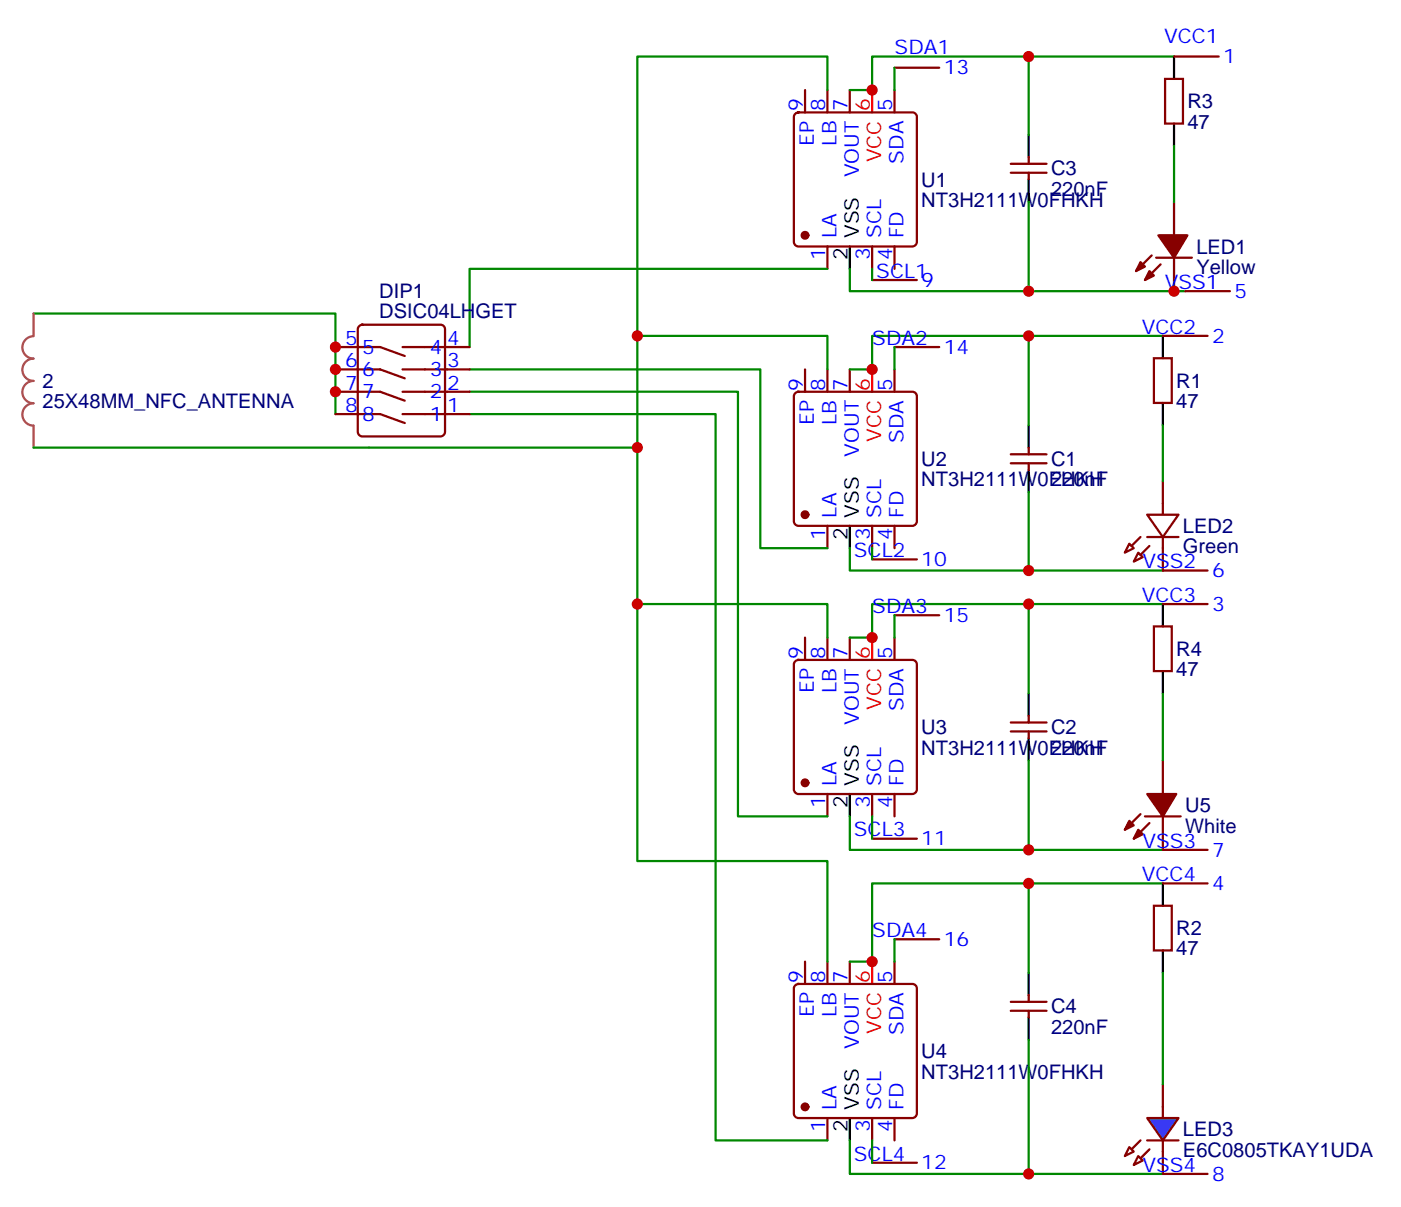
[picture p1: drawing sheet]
<svg xmlns="http://www.w3.org/2000/svg" width="221mm" height="191mm" viewBox="0 0 221 191" stroke-linecap="round" stroke-linejoin="round" font-family="sans-serif">
<g fill="none" stroke="#870000" stroke-width=".35">
<path d="M125.5 18l.4-.3h18a.71 .71 0 0 1 .7 .8v19.7a.76 .76 0 0 1-.7 .7h-18a.76 .76 0 0 1-.7-.7v-19.7zM127 14.2v3.5M130.5 14.2v3.5M134.1 14.2v3.5M141.1 14.2v3.5M130.5 38.9v3.5M137.6 38.9v3.5M141.1 38.9v3.5M159.5 27.3h5.6M159.5 25.9h5.6M162.3 24.8v1.1M162.3 27.3v1"/>
<path d="M185.2 31.9v5.2M127 58.3v3.5M130.5 58.3v3.5M134.1 58.3v3.5M141.1 58.3v3.5M181.7 40.3l-2.5 2.5M182.4 40.7h5.6M183.1 41.7l-2.5 2.5M185.2 40.7v5.3M125.5 62l.4-.2h18a.71 .71 0 0 1 .7 .7v19.8a.76 .76 0 0 1-.7 .7h-18a.76 .76 0 0 1-.7-.7v-19.8zM159.5 73.1h5.6M159.5 71.7h5.6"/>
<path d="M162.3 70.7v1M162.3 73.1v1.1M183.4 76v5.2M130.5 83v3.5M137.6 83v3.5M141.1 83v3.5M178.2 85.8l.7 .7-1.5 .7zM179.6 87.2l.7 .7-1.4 .8zM181 81.2h4.9l-2.5 3.6zM181 84.8h4.9M183.4 84.8v5.3M125.5 104.4l.4-.2h18a.71 .71 0 0 1 .7 .7v19.7a.76 .76 0 0 1-.7 .7h-18a.76 .76 0 0 1-.7-.7v-19.7z"/>
<path d="M127 100.6v3.6M130.5 100.6v3.6M134.1 100.6v3.6M141.1 100.6v3.6M159.5 115.5h5.6M159.5 114.1h5.6M162.3 113v1.1M162.3 115.5v1M130.5 125.3v3.6M137.6 125.3v3.6M141.1 125.3v3.6M179.9 128.5l-2.5 2.5"/>
<path d="M180.6 128.9h5.7M181.3 129.9l-2.4 2.5M183.4 120.1v5.2M183.4 128.9v5.3M125.5 155.5l.4-.2h18a.71 .71 0 0 1 .7 .7v19.8a.76 .76 0 0 1-.7 .7h-18a.76 .76 0 0 1-.7-.7v-19.8zM127 151.8v3.5M130.5 151.8v3.5M134.1 151.8v3.5M141.1 151.8v3.5M159.5 159.6h5.6M159.5 158.2h5.6M162.3 157.1v1.1"/>
<path d="M162.3 159.6v1M130.5 176.5v3.5M137.6 176.5v3.5M141.1 176.5v3.5M183.4 174.7v1.8M178.2 181.1l.7 .7-1.5 .7zM179.6 182.5l.7 .7-1.4 .7zM181 180h4.9M183.4 180v1.8"/>
</g>
<path d="M137.6 14.2v3.5M137.6 58.3v3.5M137.6 100.6v3.6M137.6 151.8v3.5" fill="none" stroke="#f00" stroke-width=".35"/>
<path d="M134.1 38.9v3.5M162.3 21.3v3.5M162.3 28.3v3.6M162.3 67.1v3.6M162.3 74.2v3.5M134.1 83v3.5M162.3 109.5v3.5M162.3 116.5v3.6M134.1 125.3v3.6M162.3 153.6v3.5M134.1 176.5v3.5M162.3 160.6v3.5" fill="none" stroke="#000" stroke-width=".35"/>
<g fill="#870000" stroke="#870000" stroke-width=".35">
<path d="M181.3 42.8l.7 .7-1.4 .7z"/>
<path d="M179.9 41.4l.7 .7-1.4 .7z"/>
<path d="M182.7 37.1h4.6l-2.1 3.6z"/>
<path d="M178.5 86.2l1.4-1.4z"/>
<path d="M181.3 86.2l-1.4 1.4z"/>
<path d="M181 125.3h4.6l-2.2 3.6z"/>
<path d="M178.2 129.6l.7 .7-1.5 .7z"/>
<path d="M179.6 131l.7 .7-1.4 .7z"/>
<path d="M181.3 181.4l-1.4 1.4z"/>
<path d="M178.5 181.4l1.4-1.4z"/>
<circle cx="127" cy="37.1" r=".53"/>
<circle cx="127" cy="81.2" r=".53"/>
<circle cx="127" cy="123.6" r=".53"/>
<circle cx="127" cy="174.7" r=".53"/>
</g>
<path d="M181 176.5h4.9l-2.5 3.5z" fill="#09f" stroke="#870000" stroke-width=".35"/>
<g fill="none" stroke="#870000" stroke-width=".35">
<path d="M141.1 10.7h7.1M183.8 12.5h2.8v7h-2.8zM185.2 8.9h7.1M52.9 54.8h7.1l3.9 1.4M52.9 58.3h7.1l3.9 1.4M56.7 51.5l.4-.2h12.4a.71 .71 0 0 1 .7 .7v16.2a.76 .76 0 0 1-.7 .7h-12.4a.76 .76 0 0 1-.7-.7v-16.2zM63.5 54.8h10.6M63.5 58.3h10.6M137.6 44.2h7M141.1 54.8h7.1M182 56.6h2.9v7h-2.9zM183.4 53h7.1"/>
<path d="M187 46h7M52.9 65.4h7.1l3.9 1.4M52.9 61.8h7.1l3.9 1.5M63.5 65.4h10.6M63.5 61.8h10.6M137.6 88.3h7M141.1 97.1h7.1M182 98.9h2.9v7h-2.9zM183.4 95.4h7.1M183.4 90.1h7.1M137.6 132.4h7M183.4 139.5h7.1"/>
<path d="M183.4 134.2h7.1M141.1 148.3h7.1M182 143h2.9v7h-2.9zM183.4 171.2v3.5M137.6 183.6h7M183.4 181.8v3.5h7.1"/>
</g>
<g fill="none" stroke="#008700" stroke-width=".35">
<path d="M130.5 14.2v-5.3h-30v44.1M134.1 14.2h3.5v-5.3h24.7v12.4M141.1 10.7v3.5M162.3 8.9h22.9M162.3 31.9v14.1h-28.2v-3.6M185.2 23v8.9M5.3 49.5h47.6v15.9M74.1 58.3h45.8v28.2h10.6M130.5 42.4h-56.4v12.4M130.5 58.3v-5.3h-30v17.7h-95.2M134.1 58.3h3.5v-5.3h24.7v14.1M137.6 42.4v1.8"/>
<path d="M141.1 54.8v3.5M162.3 46h24.7M162.3 53h21.1M74.1 61.8h42.3v67.1h14.1M74.1 65.4h38.8v114.6h17.6M100.5 70.7v24.7h30v5.2M162.3 77.7v12.4h-28.2v-3.6M183.4 67.1v8.9M100.5 95.4v40.5h30v15.9M137.6 86.5v1.8M141.1 97.1v3.5M162.3 90.1h21.1"/>
<path d="M162.3 95.4h21.1M134.1 100.6h3.5v-5.2h24.7v14.1M183.4 109.5v10.6M137.6 128.9v3.5M162.3 120.1v14.1h-28.2v-5.3M162.3 134.2h21.1M162.3 139.5h21.1M134.1 151.8h3.5v-12.3h24.7v14.1M141.1 148.3v3.5M183.4 153.6v17.6M162.3 164.1v21.2h-28.2v-5.3M137.6 180v3.6"/>
<path d="M162.3 185.3h21.1"/>
</g>
<path d="M185.2 8.9v3.6M185.2 19.5v3.5M183.4 53v3.6M183.4 63.6v3.5M183.4 95.4v3.5M183.4 105.9v3.6M183.4 139.5v3.5M183.4 150v3.6" fill="none" stroke="#000" stroke-width=".35"/>
<path d="M5.3 53.1a1.76 1.76 0 0 0-1.8 1.7 1.76 1.76 0 0 0 1.8 1.8 1.76 1.76 0 0 0-1.8 1.8 1.76 1.76 0 0 0 1.8 1.7 1.76 1.76 0 0 0-1.8 1.8 1.76 1.76 0 0 0 1.8 1.8 1.76 1.76 0 0 0-1.8 1.7 1.76 1.76 0 0 0 1.8 1.8v3.5M5.3 49.5v3.5" fill="none" stroke="#a64a4a" stroke-width=".35"/>
<g fill="#c00">
<circle cx="100.5" cy="70.7" r=".88"/>
<circle cx="100.5" cy="95.4" r=".88"/>
<circle cx="137.6" cy="58.3" r=".88"/>
<circle cx="137.6" cy="100.6" r=".88"/>
<circle cx="137.6" cy="14.2" r=".88"/>
<circle cx="137.6" cy="151.8" r=".88"/>
<circle cx="162.3" cy="8.9" r=".88"/>
<circle cx="162.3" cy="46" r=".88"/>
<circle cx="162.3" cy="53" r=".88"/>
<circle cx="162.3" cy="90.1" r=".88"/>
<circle cx="162.3" cy="134.2" r=".88"/>
<circle cx="162.3" cy="139.5" r=".88"/>
<circle cx="162.3" cy="185.3" r=".88"/>
<circle cx="162.3" cy="95.4" r=".88"/>
<circle cx="185.2" cy="46" r=".88"/>
<circle cx="100.5" cy="53" r=".88"/>
<circle cx="52.9" cy="54.8" r=".88"/>
<circle cx="52.9" cy="58.3" r=".88"/>
<circle cx="52.9" cy="61.8" r=".88"/>
</g>
<g font-size="3.2" fill="#00f">
<text x="141.1" y="8.6">SDA1</text>
<text x="148.9" y="11.7">13</text>
<text x="183.6" y="6.8">VCC1</text>
<text x="193" y="10">1</text>
<text x="126.6" y="17.6" transform="rotate(-90 126.6 17.6)">9</text>
<text x="130.2" y="17.6" transform="rotate(-90 130.2 17.6)">8</text>
<text x="133.7" y="17.6" transform="rotate(-90 133.7 17.6)">7</text>
<text x="140.8" y="17.6" transform="rotate(-90 140.8 17.6)">5</text>
<text x="128.4" y="23" transform="rotate(-90 128.4 23)">EP</text>
<text x="131.9" y="23" transform="rotate(-90 131.9 23)">LB</text>
<text x="135.5" y="28" transform="rotate(-90 135.5 28)">VOUT</text>
<text x="142.5" y="25.8" transform="rotate(-90 142.5 25.8)">SDA</text>
<text x="130.2" y="41.1" transform="rotate(-90 130.2 41.1)">1</text>
<text x="131.9" y="37.6" transform="rotate(-90 131.9 37.6)">LA</text>
<text x="137.2" y="41.1" transform="rotate(-90 137.2 41.1)">3</text>
<text x="139" y="37.6" transform="rotate(-90 139 37.6)">SCL</text>
<text x="140.8" y="41.1" transform="rotate(-90 140.8 41.1)">4</text>
<text x="142.5" y="37.6" transform="rotate(-90 142.5 37.6)">FD</text>
<text x="138.2" y="43.9">SCL1</text>
<text x="145.3" y="45.3">9</text>
<text x="183.7" y="45.6">VSS1</text>
<text x="194.7" y="47">5</text>
<text x="180.1" y="52.7">VCC2</text>
<text x="54.4" y="54.4">5</text>
<text x="54.4" y="58">6</text>
<text x="57.1" y="55.8">5</text>
<text x="57.1" y="59.4">6</text>
<text x="67.8" y="59.4">3</text>
<text x="67.8" y="55.8">4</text>
<text x="70.6" y="58">3</text>
<text x="70.6" y="54.4">4</text>
<text x="137.6" y="54.4">SDA2</text>
<text x="148.9" y="55.8">14</text>
<text x="191.2" y="54.1">2</text>
<text x="54.4" y="61.5">7</text>
<text x="54.4" y="65">8</text>
<text x="57.1" y="62.9">7</text>
<text x="67.8" y="62.9">2</text>
<text x="70.6" y="65">1</text>
<text x="70.6" y="61.5">2</text>
<text x="126.6" y="61.7" transform="rotate(-90 126.6 61.7)">9</text>
<text x="130.2" y="61.7" transform="rotate(-90 130.2 61.7)">8</text>
<text x="133.7" y="61.7" transform="rotate(-90 133.7 61.7)">7</text>
<text x="140.8" y="61.7" transform="rotate(-90 140.8 61.7)">5</text>
<text x="57.1" y="66.4">8</text>
<text x="67.8" y="66.4">1</text>
<text x="128.4" y="67.1" transform="rotate(-90 128.4 67.1)">EP</text>
<text x="131.9" y="67.1" transform="rotate(-90 131.9 67.1)">LB</text>
<text x="142.5" y="69.9" transform="rotate(-90 142.5 69.9)">SDA</text>
<text x="135.5" y="72.1" transform="rotate(-90 135.5 72.1)">VOUT</text>
<text x="131.9" y="81.7" transform="rotate(-90 131.9 81.7)">LA</text>
<text x="139" y="81.7" transform="rotate(-90 139 81.7)">SCL</text>
<text x="142.5" y="81.7" transform="rotate(-90 142.5 81.7)">FD</text>
<text x="130.2" y="85.2" transform="rotate(-90 130.2 85.2)">1</text>
<text x="134.7" y="87.9">SCL2</text>
<text x="137.2" y="85.2" transform="rotate(-90 137.2 85.2)">3</text>
<text x="140.8" y="85.2" transform="rotate(-90 140.8 85.2)">4</text>
<text x="145.3" y="89.4">10</text>
<text x="180.2" y="89.7">VSS2</text>
<text x="180.1" y="95">VCC3</text>
<text x="191.2" y="91.1">6</text>
<text x="137.6" y="96.8">SDA3</text>
<text x="148.9" y="98.2">15</text>
<text x="191.2" y="96.4">3</text>
<text x="126.6" y="104" transform="rotate(-90 126.6 104)">9</text>
<text x="130.2" y="104" transform="rotate(-90 130.2 104)">8</text>
<text x="133.7" y="104" transform="rotate(-90 133.7 104)">7</text>
<text x="140.8" y="104" transform="rotate(-90 140.8 104)">5</text>
<text x="128.4" y="109.4" transform="rotate(-90 128.4 109.4)">EP</text>
<text x="131.9" y="109.4" transform="rotate(-90 131.9 109.4)">LB</text>
<text x="142.5" y="112.3" transform="rotate(-90 142.5 112.3)">SDA</text>
<text x="135.5" y="114.4" transform="rotate(-90 135.5 114.4)">VOUT</text>
<text x="131.9" y="124" transform="rotate(-90 131.9 124)">LA</text>
<text x="139" y="124" transform="rotate(-90 139 124)">SCL</text>
<text x="142.5" y="124" transform="rotate(-90 142.5 124)">FD</text>
<text x="130.2" y="127.5" transform="rotate(-90 130.2 127.5)">1</text>
<text x="137.2" y="127.5" transform="rotate(-90 137.2 127.5)">3</text>
<text x="140.8" y="127.5" transform="rotate(-90 140.8 127.5)">4</text>
<text x="134.7" y="132">SCL3</text>
<text x="145.3" y="133.5">11</text>
<text x="180.2" y="133.8">VSS3</text>
<text x="191.2" y="135.2">7</text>
<text x="180.1" y="139.1">VCC4</text>
<text x="191.2" y="140.5">4</text>
<text x="137.6" y="147.9">SDA4</text>
<text x="148.9" y="149.3">16</text>
<text x="126.6" y="155.2" transform="rotate(-90 126.6 155.2)">9</text>
<text x="130.2" y="155.2" transform="rotate(-90 130.2 155.2)">8</text>
<text x="133.7" y="155.2" transform="rotate(-90 133.7 155.2)">7</text>
<text x="140.8" y="155.2" transform="rotate(-90 140.8 155.2)">5</text>
<text x="128.4" y="160.6" transform="rotate(-90 128.4 160.6)">EP</text>
<text x="131.9" y="160.6" transform="rotate(-90 131.9 160.6)">LB</text>
<text x="135.5" y="165.6" transform="rotate(-90 135.5 165.6)">VOUT</text>
<text x="142.5" y="163.4" transform="rotate(-90 142.5 163.4)">SDA</text>
<text x="130.2" y="178.7" transform="rotate(-90 130.2 178.7)">1</text>
<text x="131.9" y="175.2" transform="rotate(-90 131.9 175.2)">LA</text>
<text x="137.2" y="178.7" transform="rotate(-90 137.2 178.7)">3</text>
<text x="139" y="175.2" transform="rotate(-90 139 175.2)">SCL</text>
<text x="140.8" y="178.7" transform="rotate(-90 140.8 178.7)">4</text>
<text x="142.5" y="175.2" transform="rotate(-90 142.5 175.2)">FD</text>
<text x="134.7" y="183.2">SCL4</text>
<text x="145.3" y="184.6">12</text>
<text x="180.2" y="185">VSS4</text>
<text x="191.2" y="186.4">8</text>
</g>
<g font-size="3.2" fill="#f00">
<text x="137.2" y="17.6" transform="rotate(-90 137.2 17.6)">6</text>
<text x="139" y="25.7" transform="rotate(-90 139 25.7)">VCC</text>
<text x="137.2" y="61.7" transform="rotate(-90 137.2 61.7)">6</text>
<text x="139" y="69.7" transform="rotate(-90 139 69.7)">VCC</text>
<text x="137.2" y="104" transform="rotate(-90 137.2 104)">6</text>
<text x="139" y="112.1" transform="rotate(-90 139 112.1)">VCC</text>
<text x="137.2" y="155.2" transform="rotate(-90 137.2 155.2)">6</text>
<text x="139" y="163.2" transform="rotate(-90 139 163.2)">VCC</text>
</g>
<g font-size="3.2" fill="#000080">
<text x="187.3" y="17.1">R3</text>
<text x="187.3" y="20.3">47</text>
<text x="145.3" y="29.5">U1</text>
<text x="165.8" y="27.7">C3</text>
<text x="145.3" y="32.7">NT3H2111W0FHKH</text>
<text x="165.8" y="30.9">220nF</text>
<text x="188.7" y="40.1">LED1</text>
<text x="59.8" y="47">DIP1</text>
<text x="188.7" y="43.2">Yellow</text>
<text x="59.8" y="50.2">DSIC04LHGET</text>
<text x="6.7" y="64.4">25X48MM_NFC_ANTENNA</text>
<text x="6.7" y="61.2">2</text>
<text x="185.6" y="64.4">47</text>
<text x="185.6" y="61.2">R1</text>
<text x="145.3" y="76.8">NT3H2111W0FHKH</text>
<text x="145.3" y="73.6">U2</text>
<text x="165.8" y="76.8">220nF</text>
<text x="165.8" y="73.6">C1</text>
<text x="186.6" y="87.3">Green</text>
<text x="186.6" y="84.2">LED2</text>
<text x="185.6" y="106.7">47</text>
<text x="185.6" y="103.6">R4</text>
<text x="145.3" y="119.1">NT3H2111W0FHKH</text>
<text x="145.3" y="115.9">U3</text>
<text x="165.8" y="119.1">220nF</text>
<text x="165.8" y="115.9">C2</text>
<text x="187" y="131.4">White</text>
<text x="187" y="128.3">U5</text>
<text x="185.6" y="147.7">R2</text>
<text x="185.6" y="150.8">47</text>
<text x="165.8" y="160">C4</text>
<text x="145.3" y="167">U4</text>
<text x="165.8" y="163.2">220nF</text>
<text x="145.3" y="170.3">NT3H2111W0FHKH</text>
<text x="186.6" y="179.4">LED3</text>
<text x="186.6" y="182.6">E6C0805TKAY1UDA</text>
</g>
<g font-size="3.2">
<text x="133.7" y="41.1" transform="rotate(-90 133.7 41.1)">2</text>
<text x="135.5" y="37.6" transform="rotate(-90 135.5 37.6)">VSS</text>
<text x="135.5" y="81.7" transform="rotate(-90 135.5 81.7)">VSS</text>
<text x="133.7" y="85.2" transform="rotate(-90 133.7 85.2)">2</text>
<text x="135.5" y="124" transform="rotate(-90 135.5 124)">VSS</text>
<text x="133.7" y="127.5" transform="rotate(-90 133.7 127.5)">2</text>
<text x="133.7" y="178.7" transform="rotate(-90 133.7 178.7)">2</text>
<text x="135.5" y="175.2" transform="rotate(-90 135.5 175.2)">VSS</text>
</g>
</svg>
